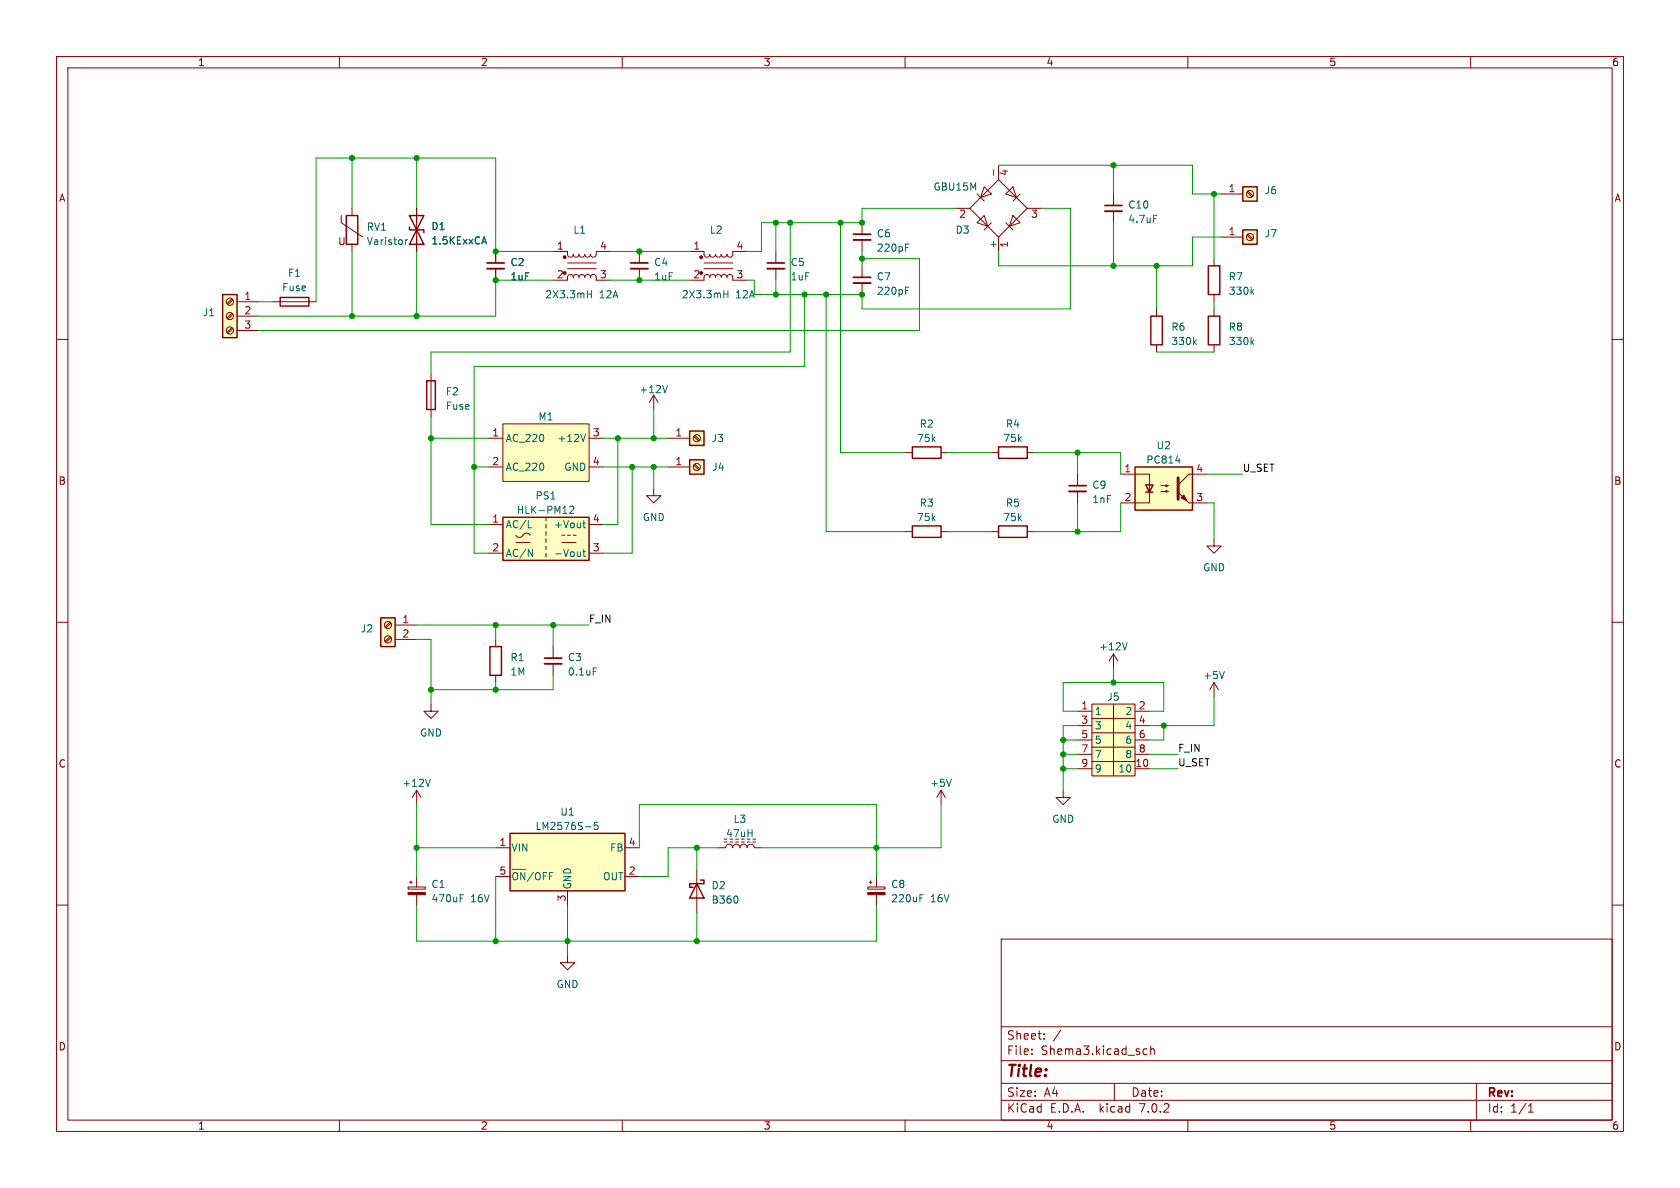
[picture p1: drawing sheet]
<svg xmlns="http://www.w3.org/2000/svg" width="297mm" height="210mm" viewBox="0 0 297 210" stroke-linecap="round" stroke-linejoin="round" font-family="sans-serif">
<g fill="none" stroke="#840000" stroke-width=".18">
<path d="M10 10h277v190h-277zM12 12h273v186h-273zM60 10v2M110 10v2M160 10v2M210 10v2M260 10v2M60.3 38.1v1.3l3.8 2.5M62.2 36.8v1.3M73.7 36.8v7.7M152.4 39.4v2M168.9 36.8h2.5"/>
<path d="M171.4 36.8l5.1-5 5.1 5-5.1 5.1zM172.7 39.4l1.3-1.3 .6 1.9zM172.7 34.3l1.3 1.3M174 33l1.3 1.3-1.9 .6zM175.3 39.4l-1.3 1.2M176.5 29.2v2.6M177.8 34.3l1.3-1.3 .6 1.9zM177.8 39.4l1.3 1.2M179.1 38.1l1.2 1.3-1.9 .6zM180.3 34.3l-1.2 1.3M181.6 36.8h2.5M196.8 34.3v2"/>
<path d="M196.8 37.3v2.1M215.9 34.3h3.8M220.4 34l.9 .8M220.6 33.8l.9 .8M10 60h2M41 57.9l-.9 .9M41 55.4l-.9 .8M41 52.8l-.9 .9M41.2 58.1l-.9 .8M41.2 55.5l-.9 .9M41.2 53l-.9 .8M41.9 53.3h3.8"/>
<path d="M41.9 55.9h3.8M41.9 58.4h3.8M48.3 53.3h7.6M62.2 43.2v1.3M87.6 44.5v2M87.6 47.5v2M97.8 44.5h2.5l.1 .7 .4 .3 .4-.2 .1-.3 .2 .3 .3 .2 .4-.2 .2-.3 .1 .3 .3 .2 .4-.1 .2-.4 .2 .4h.4l.3-.1 .1-.3 .2 .3 .4 .2 .4-.3v-.7h2.5M97.8 49.5h2.5l.1-.7 .5-.3 .3 .2 .1 .3 .2-.3 .3-.2 .4 .1 .2 .4 .1-.3 .2-.2 .5 .1 .2 .4 .2-.4 .4-.1 .3 .2 .1 .3 .1-.3 .5-.2 .4 .3v.7h2.5M100.3 46.5h5.1M100.3 47.5h5.1M113 44.5v2M113 47.5v2"/>
<path d="M121.9 44.5h2.6v.7l.5 .3 .3-.2 .2-.3 .1 .3 .3 .2 .4-.2 .2-.3 .1 .3 .3 .2 .4-.1 .2-.4 .2 .4h.5l.2-.1 .1-.3 .2 .3 .4 .2 .4-.3v-.7h2.6M121.9 49.5h2.6v-.7l.5-.3 .3 .2 .2 .3 .1-.3 .3-.2 .4 .1 .2 .4 .1-.3 .2-.2 .5 .1 .2 .4 .2-.4 .4-.1 .3 .2 .1 .3 .2-.3 .4-.2 .4 .3v.7h2.6M124.5 46.5h5M124.5 47.5h5M137.2 44.5v2M137.2 47.5v2M152.4 42.4v2.1M152.4 47v2M152.4 50v2.1M176.5 41.9v2.6M204.5 54.6v1.3M214.6 45.7v1.3"/>
<path d="M214.6 52.1v1.2M214.6 54.6v1.3M215.9 41.9h3.8M220.4 41.6l.9 .8M220.6 41.4l.9 .8M285 60h2M76.2 66v7.7M86.4 77.5h2.5M88.9 74.9h15.2v10.2h-15.2zM104.1 77.5h2.6M115.6 69.9l-.8 1.2M115.6 69.9v2.5"/>
<path d="M115.6 69.9l.7 1.2M118.1 77.5h3.8M122.7 77.1l.8 .9M122.8 77l.9 .8M204.5 61v1.2M214.6 61v1.2M86.4 92.7h2.5M86.4 97.8h2.5M86.4 82.6h2.5M91.2 94.6a.78 .78 0 0 0 .8 .4 .78 .78 0 0 0 .6-.6 .73 .73 0 0 1 1.1 .2M91.2 95.9h2.5M96.5 91.4v.7"/>
<path d="M96.5 92.7v.6M96.5 94v.6M96.5 95.3v.6M96.5 96.5v.7M96.5 97.8v.6M99.3 95.9h2.6M99.3 94.6h.5M100.3 94.6h.5M101.3 94.6h.6M104.1 92.7h2.6M104.1 97.8h2.6M104.1 82.6h2.6"/>
<path d="M115.6 86.4v1.2h1.2l-1.2 1.3-1.3-1.3h1.3M118.1 82.6h3.8M122.7 82.2l.8 .9M122.8 82l.9 .9M160 80h1.3M160 94h1.3M166.4 80h1.2M166.4 94h1.2M175.3 80h1.2M175.3 94h1.2M181.6 80h1.3M181.6 94h1.3"/>
<path d="M190.5 83.8v2.1M190.5 86.9v2M198.1 83.8h5.1v5.1h-5.1M205.2 86.9h1.3l-.4 .1v-.3l.4 .2M205.2 85.9h1.3l-.4 .1v-.3l.4 .2M210.2 88.9h3.2M213.4 83.8h-3.2l-1.9 1.9M214.6 95.3v1.2h1.3l-1.3 1.3-1.2-1.3h1.2M10 110h2M68.9 112.5l-.8 .9M68.9 110l-.8 .8M69.1 112.7l-.9 .8"/>
<path d="M69.1 110.2l-.9 .8M69.8 110.5h3.9M69.8 113h3.9M87.6 113v1.3M87.6 119.4v1.3M97.8 114.3v2M97.8 117.3v2.1M196.8 115.6v2.5M196.8 115.6l-.7 1.2M196.8 115.6l.8 1.2M285 110h2M73.7 139.7v2.5"/>
<path d="M73.7 139.7l-.8 1.3M73.7 139.7l.7 1.3M76.2 124.5v1.2h1.3l-1.3 1.3-1.3-1.3h1.3M166.4 139.7l-.8 1.3M166.4 139.7v2.5M166.4 139.7l.7 1.3M188 139.7v1.3h1.2l-1.2 1.2-1.3-1.2h1.3M190.5 125.7h2.5M190.5 135.9h2.5M190.5 128.3h2.5M190.5 130.8h2.5M190.5 133.4h2.5"/>
<path d="M193 124.5h7.7v12.7h-7.7zM193 134.6h7.7M193 132.1h7.7M193 129.5h7.7M193 127h7.7M196.8 124.5v12.7M200.7 125.7h2.5M200.7 135.9h2.5M200.7 128.3h2.5M200.7 130.8h2.5M200.7 133.4h2.5M214.6 120.7v2.5"/>
<path d="M214.6 120.7l-.7 1.2M214.6 120.7l.8 1.2M10 160h2M72.1 156.8h3.1v.4h-3.1zM72.4 156h.5M72.6 155.7v.5M73.7 154.9v1.9M73.7 158.2v1.8M87.6 149.9h2.6M87.6 154.9h2.6M100.3 157.5v2.5M110.5 149.9h2.5"/>
<path d="M110.5 154.9h2.5M123.2 153.7v7.6M127 149.9h1.3a.64 .64 0 0 1 .6-.7 .64 .64 0 0 1 .6 .7 .64 .64 0 0 1 .7-.7 .64 .64 0 0 1 .6 .7 .64 .64 0 0 1 .6-.7 .64 .64 0 0 1 .7 .7 .64 .64 0 0 1 .6-.7 .64 .64 0 0 1 .6 .7h1.3M128 148.8h.5M129 148.8h.5M130 148.8h.6M131.1 148.8h.5M132.1 148.8h.5M133.1 148.8h.5M133.1 148.3h.5M153.4 156.8h3.1v.4h-3.1zM153.7 156h.5"/>
<path d="M153.9 155.7v.5M154.9 154.9v1.9M154.9 158.2v1.8M285 160h2M100.3 168.9v1.3h1.3l-1.3 1.3-1.2-1.3h1.2M177 166h108v32h-108zM60 198v2M110 198v2M160 198v2M177 194.5h108M177 191.5h108M177 187.5h108"/>
<path d="M177 181.5h108M182.4 186.3v.1M182.4 185.5v.1M184.6 183.6v.1M184.6 182.8v.1M197 191.5v3M202.2 186.3h.6M202.2 185.5h.6M203.4 185.5l.2-.1 .4 .1 .1 .9M203.4 184.9v1.5M210 198v2M260 198v2"/>
<path d="M261 191.5v6.5M270.2 196.6h.9M270.2 195.5l.4-.4v1.5"/>
<circle cx="221" cy="34.3" r=".63"/>
<circle cx="40.6" cy="53.3" r=".63"/>
<circle cx="40.6" cy="58.4" r=".63"/>
<circle cx="40.6" cy="55.9" r=".63"/>
<circle cx="221" cy="41.9" r=".63"/>
<circle cx="123.2" cy="77.5" r=".63"/>
<circle cx="123.2" cy="82.5" r=".63"/>
<circle cx="68.6" cy="113" r=".63"/>
<circle cx="68.6" cy="110.5" r=".63"/>
</g>
<g fill="#ffffc2" stroke="#ffffc2" stroke-width=".18">
<path d="M200.7 82.6h10.1v7.6h-10.1z"/>
<path d="M193 124.5h7.7v12.7h-7.7z"/>
<path d="M39.4 52.1h2.5v7.6h-2.5z"/>
<path d="M88.9 91.4h15.2v7.7h-15.2z"/>
<path d="M219.7 33h2.5v2.6h-2.5z"/>
<path d="M121.9 76.2h2.6v2.5h-2.6z"/>
<path d="M219.7 40.6h2.5v2.6h-2.5z"/>
<path d="M121.9 81.3h2.6v2.5h-2.6z"/>
<path d="M88.9 74.9h15.2v10.2h-15.2z"/>
<path d="M67.3 109.2h2.5v5.1h-2.5z"/>
<path d="M90.2 147.3h20.3v10.2h-20.3z"/>
</g>
<g fill="none" stroke="#840000" stroke-width=".25">
<path d="M61.2 38.1h2v5.1h-2zM72.4 38.1h2.5l-1.2 2.5zM219.7 33h2.5v2.6h-2.5zM39.4 52.1h2.5v7.6h-2.5zM49.5 52.6h5.1v1.5h-5.1zM72.4 40.1v.5h2.5v.5M73.7 40.6l1.2 2.6h-2.5zM203.5 55.9h2v5.1h-2zM213.6 55.9h2v5.1h-2zM213.6 47h2v5.1h-2zM219.7 40.6h2.5v2.6h-2.5zM75.4 67.3h1.6v5.1h-1.6z"/>
<path d="M121.9 76.2h2.6v2.5h-2.6zM161.3 79h5.1v2h-5.1zM176.5 79h5.1v2h-5.1zM88.9 91.4h15.2v7.7h-15.2zM121.9 81.3h2.6v2.5h-2.6zM161.3 93h5.1v2h-5.1zM176.5 93h5.1v2h-5.1zM200.7 82.6h10.1v7.6h-10.1zM202.6 85.7h1.2l-.6 1.3zM202.6 87h1.2M67.3 109.2h2.5v5.1h-2.5zM86.6 114.3h2v5.1h-2z"/>
<path d="M90.2 147.3h20.3v10.2h-20.3zM123.2 156.2l1.3 2.6h-2.6zM123.8 155.6h.7v.6h-2.6v.6h.7"/>
</g>
<g fill="#840000" stroke="#840000" stroke-width=".18">
<path d="M208.3 87l1.9 1.9z"/>
<path d="M209.3 87.5l.5 1-1-.5z"/>
<path d="M153.4 157.8h3.1v.4h-3.1z"/>
<path d="M72.1 157.8h3.1v.4h-3.1z"/>
<circle cx="124" cy="48.3" r=".25"/>
<circle cx="124" cy="45.5" r=".25"/>
<circle cx="99.8" cy="48.3" r=".25"/>
<circle cx="99.8" cy="45.5" r=".25"/>
</g>
<path d="M208.3 84.5v3.8" fill="none" stroke="#840000" stroke-width=".51"/>
<g fill="none" stroke="#006464" stroke-width=".18">
<path d="M175.6 30v1M203.9 38.1h.6M71.7 42.4v.8M72 42.4l-.3 .2M85.3 42.8h.6M85.6 41.9l.4 1.2M103.8 52h.8M104.6 51.4v1.3M128 52h.7M128.7 51.4v1.3M160.1 43.1h.6M160.1 50.8h.6"/>
<path d="M221.3 51.5l.4 .5M221.7 51.2l-.5 .5M103.5 76.8l-.4 1.3M118 68.2l-.4 1.2M211.1 60.4l.4 .5M211.5 60.1l-.5 .4M221.3 60.4l.4 .5M221.7 60.1l-.5 .4M93.4 93.3h.6M93.4 97.1l.7 1.3v-1.3M100.7 89.6l.5-.1 .2 .4-.7 .9h.7M103 97.5h.5"/>
<path d="M103 92.5h.5M103.2 92v1.1l.3 .2M103.2 97.1v1.1l.3 .2M207.9 81.4h.7M104.9 118.1h.6M199.3 113.6l-.5 1.3M216.4 118.7l-.4 1.3M76.1 137.7l-.4 1.3M168.2 137.7l-.4 1.3M81.4 158.2h.6M90.6 153.7h2.4M90.7 154.7a.42 .42 0 0 1 .4-.5 .42 .42 0 0 1 .4 .5"/>
<path d="M92.8 154.3v1.2l-.7-1.2v1.2M94.3 154.2l-1.1 1.6M94.7 154.7a.42 .42 0 0 1 .4-.5 .42 .42 0 0 1 .4 .5M96.7 154.3h-.7v1.2M97.7 154.3h-.6v1.2M103.5 146.2h1M105.7 145.4h-.6l-.1 .6 .2-.1h.4l.1 .2v.4l-.2 .1-.5-.1M130.4 158.6v.8M162.6 158.2h.6"/>
</g>
<path d="M195.3 37.3h3.1M86.1 47.5h3.1M111.5 47.5h3.1M135.6 47.5h3.1M150.9 42.4h3M150.9 50h3M189 86.9h3M96.3 117.3h3" fill="none" stroke="#840000" stroke-width=".33"/>
<path d="M195.3 36.3h3.1M86.1 46.5h3.1M111.5 46.5h3.1M135.6 46.5h3.1M150.9 41.4h3M150.9 49h3M189 85.9h3M96.3 116.3h3" fill="none" stroke="#840000" stroke-width=".3"/>
<g fill="none" stroke="#009600" stroke-width=".18">
<path d="M62.2 27.9v8.9M73.7 27.9v8.9M137.2 39.4v5.1M139.7 39.4v22.8h-63.5v3.8M148.6 39.4v40.6h11.4M168.9 36.8h-16.5v2.6h-17.8v5.1h-2.5M176.5 29.2h34.3v5.1h5.1M184.1 36.8h5.1v17.8h-36.8v-2.5h-19.1v-2.6h-1.2M196.8 29.2v5.1M196.8 39.4v7.6M214.6 34.3v11.4M45.7 53.3h2.6"/>
<path d="M62.2 44.5v11.4M73.7 44.5v11.4M97.8 49.5h-10.2v6.4h-41.9M97.8 44.5h-10.2v-16.6h-31.7v25.4M107.9 49.5h14M107.9 44.5h14M137.2 49.5v2.6M142.2 52.1v12.7h-58.4v33h2.6M146 52.1v41.9h14M152.4 45.7h10.2v12.7h-116.9M152.4 44.5v2.5M204.5 47v7.6"/>
<path d="M214.6 53.3v1.3M215.9 41.9h-5.1v5.1h-34.3v-2.5M76.2 73.7v19h10.2M76.2 77.5h10.2M106.7 77.5h11.4M109.2 77.5v15.2h-2.5M115.6 72.4v5.1M204.5 62.2h10.1M83.8 82.6h2.6M106.7 82.6h11.4M111.8 82.6v15.2h-5.1M115.6 82.6v3.8"/>
<path d="M167.6 80h7.7M167.6 94h7.7M182.9 80h15.2v3.8M190.5 80v3.8M190.5 88.9v5.1M198.1 88.9v5.1h-15.2M213.4 88.9h1.2v6.4M213.4 83.8h6.3M73.7 113h2.5v11.5M73.7 110.5h30.4M87.6 110.5v2.5M97.8 119.4v2.5h-21.6"/>
<path d="M97.8 110.5v3.8M196.8 118.1v2.6M87.6 120.7v1.2M188 135.9h2.5M188 133.4h2.5M188 130.8h2.5M190.5 125.7h-2.5v-5h17.7v5h-2.5M190.5 128.3h-2.5v11.4M203.2 135.9h5.1M203.2 133.4h5.1M205.7 128.3v2.5h-2.5M214.6 123.2v5.1h-11.4"/>
<path d="M73.7 142.2v12.7M73.7 149.9h13.9M87.6 154.9v11.5M113 149.9v-7.7h41.9v12.7M123.2 149.9v3.8M127 149.9h-8.9v5h-5.1M166.4 142.2v7.7h-31.8M73.7 160v6.4h81.2v-6.4M100.3 160v8.9M123.2 161.3v5.1"/>
</g>
<g fill="#009600" stroke="#009600" stroke-width=".18">
<circle cx="73.7" cy="27.9" r=".46"/>
<circle cx="87.6" cy="49.5" r=".46"/>
<circle cx="87.6" cy="44.5" r=".46"/>
<circle cx="73.7" cy="55.9" r=".46"/>
<circle cx="62.2" cy="55.9" r=".46"/>
<circle cx="62.2" cy="27.9" r=".46"/>
<circle cx="115.6" cy="77.5" r=".46"/>
<circle cx="83.8" cy="82.6" r=".46"/>
<circle cx="113" cy="49.5" r=".46"/>
<circle cx="113" cy="44.5" r=".46"/>
<circle cx="196.8" cy="47" r=".46"/>
<circle cx="196.8" cy="29.2" r=".46"/>
<circle cx="204.5" cy="47" r=".46"/>
<circle cx="190.5" cy="80" r=".46"/>
<circle cx="214.6" cy="34.3" r=".46"/>
<circle cx="76.2" cy="77.5" r=".46"/>
<circle cx="76.2" cy="121.9" r=".46"/>
<circle cx="87.6" cy="121.9" r=".46"/>
<circle cx="87.6" cy="110.5" r=".46"/>
<circle cx="97.8" cy="110.5" r=".46"/>
<circle cx="115.6" cy="82.6" r=".46"/>
<circle cx="111.8" cy="82.6" r=".46"/>
<circle cx="109.2" cy="77.5" r=".46"/>
<circle cx="142.2" cy="52.1" r=".46"/>
<circle cx="146" cy="52.1" r=".46"/>
<circle cx="152.4" cy="39.4" r=".46"/>
<circle cx="148.6" cy="39.4" r=".46"/>
<circle cx="152.4" cy="45.7" r=".46"/>
<circle cx="137.2" cy="39.4" r=".46"/>
<circle cx="139.7" cy="39.4" r=".46"/>
<circle cx="137.2" cy="52.1" r=".46"/>
<circle cx="152.4" cy="52.1" r=".46"/>
<circle cx="73.7" cy="149.9" r=".46"/>
<circle cx="123.2" cy="149.9" r=".46"/>
<circle cx="123.2" cy="166.4" r=".46"/>
<circle cx="87.6" cy="166.4" r=".46"/>
<circle cx="100.3" cy="166.4" r=".46"/>
<circle cx="190.5" cy="94" r=".46"/>
<circle cx="196.8" cy="120.7" r=".46"/>
<circle cx="188" cy="133.4" r=".46"/>
<circle cx="188" cy="135.9" r=".46"/>
<circle cx="188" cy="130.8" r=".46"/>
<circle cx="205.7" cy="128.3" r=".46"/>
<circle cx="154.9" cy="149.9" r=".46"/>
</g>
<text font-size="2.8" fill="#840000" x="178" y="190.8">Title:</text>
<g font-size="2.1" fill="#840000">
<text x="178" y="183.9">Sheet:</text>
<text x="186.2" y="183.9">/</text>
<text x="178" y="186.6">File:</text>
<text x="184" y="186.6">Shema3.kicad_sch</text>
<text x="178" y="196.8">KiCad</text>
<text x="178" y="194">Size:</text>
<text x="184.6" y="194">A4</text>
<text x="185.7" y="196.8">E.D.A.</text>
<text x="194.4" y="196.8">kicad</text>
<text x="200" y="194">Date:</text>
<text x="201.5" y="196.8">7.0.2</text>
<text x="263" y="194.2">Rev:</text>
<text x="263" y="196.8">Id:</text>
<text x="267" y="196.8">1/1</text>
</g>
<g font-size="1.8" fill="#840000">
<text x="35" y="11.8">1</text>
<text x="85" y="11.8">2</text>
<text x="135" y="11.8">3</text>
<text x="185" y="11.8">4</text>
<text x="235" y="11.8">5</text>
<text x="285" y="11.8">6</text>
<text x="10.4" y="35.8">A</text>
<text x="285.4" y="35.8">A</text>
<text x="59.7" y="43.5">U</text>
<text x="10.3" y="85.8">B</text>
<text x="285.3" y="85.8">B</text>
<text x="10.3" y="135.8">C</text>
<text x="285.3" y="135.8">C</text>
<text x="10.3" y="185.8">D</text>
<text x="285.3" y="185.8">D</text>
<text x="35" y="199.8">1</text>
<text x="85" y="199.8">2</text>
<text x="135" y="199.8">3</text>
<text x="185" y="199.8">4</text>
<text x="235" y="199.8">5</text>
<text x="285" y="199.8">6</text>
</g>
<g font-size="1.8" fill="#006464">
<text x="165" y="33.8">GBU15M</text>
<text x="223.5" y="34.5">J6</text>
<text x="64.8" y="40.9">RV1</text>
<text x="76.2" y="40.8">D1</text>
<text x="101.3" y="41.5">L1</text>
<text x="125.4" y="41.5">L2</text>
<text x="168.9" y="41.5">D3</text>
<text x="199.4" y="37">C10</text>
<text x="199.4" y="39.6">4.7uF</text>
<text x="64.8" y="43.5">Varistor</text>
<text x="76.2" y="43.4">1.5KExxCA</text>
<text x="90.2" y="47.2">C2</text>
<text x="115.6" y="47.2">C4</text>
<text x="139.7" y="47.2">C5</text>
<text x="154.9" y="42.1">C6</text>
<text x="154.9" y="44.6">220pF</text>
<text x="176.3" y="44" transform="rotate(-90 176.3 44)">+</text>
<text x="223.5" y="42.1">J7</text>
<text x="49.8" y="51.6">Fuse</text>
<text x="50.9" y="49.1">F1</text>
<text x="90.2" y="49.7">1uF</text>
<text x="96.3" y="52.9">2X3.3mH</text>
<text x="105.9" y="52.9">12A</text>
<text x="115.6" y="49.7">1uF</text>
<text x="120.5" y="52.9">2X3.3mH</text>
<text x="130" y="52.9">12A</text>
<text x="139.7" y="49.7">1uF</text>
<text x="154.9" y="49.7">C7</text>
<text x="154.9" y="52.3">220pF</text>
<text x="217.2" y="49.7">R7</text>
<text x="217.2" y="52.3">330k</text>
<text x="35.8" y="56.1">J1</text>
<text x="207" y="58.6">R6</text>
<text x="217.2" y="58.6">R8</text>
<text x="207" y="61.2">330k</text>
<text x="217.2" y="61.2">330k</text>
<text x="78.7" y="70">F2</text>
<text x="113" y="69.7">+12V</text>
<text x="78.7" y="72.6">Fuse</text>
<text x="95.1" y="74.5">M1</text>
<text x="162.5" y="75.8">R2</text>
<text x="177.8" y="75.8">R4</text>
<text x="89.4" y="78.3">AC_220</text>
<text x="89.4" y="83.4">AC_220</text>
<text x="98.4" y="78.3">+12V</text>
<text x="99.6" y="83.4">GND</text>
<text x="125.7" y="78.3">J3</text>
<text x="125.8" y="83.4">J4</text>
<text x="162" y="78.3">75k</text>
<text x="177.3" y="78.3">75k</text>
<text x="202.6" y="82.1">PC814</text>
<text x="204.4" y="79.6">U2</text>
<text x="94.6" y="88.5">PS1</text>
<text x="162.5" y="89.7">R3</text>
<text x="177.8" y="89.7">R5</text>
<text x="193" y="86.6">C9</text>
<text x="193" y="89.1">1nF</text>
<text x="89.4" y="93.5">AC/L</text>
<text x="91.3" y="91">HLK-PM12</text>
<text x="97.8" y="93.5">+Vout</text>
<text x="113.6" y="92.3">GND</text>
<text x="162" y="92.3">75k</text>
<text x="177.3" y="92.3">75k</text>
<text x="89.4" y="98.6">AC/N</text>
<text x="97.8" y="98.6">-Vout</text>
<text x="212.6" y="101.2">GND</text>
<text x="63.7" y="112">J2</text>
<text x="90.2" y="117">R1</text>
<text x="90.2" y="119.6">1M</text>
<text x="100.3" y="117">C3</text>
<text x="100.3" y="119.6">0.1uF</text>
<text x="194.2" y="115.1">+12V</text>
<text x="195.7" y="124">J5</text>
<text x="212.6" y="120.2">+5V</text>
<text x="74.2" y="130.4">GND</text>
<text x="193.5" y="126.6">1</text>
<text x="193.5" y="129.1">3</text>
<text x="193.5" y="131.6">5</text>
<text x="198.8" y="126.6">2</text>
<text x="198.8" y="129.1">4</text>
<text x="198.8" y="131.6">6</text>
<text x="193.5" y="134.2">7</text>
<text x="193.5" y="136.7">9</text>
<text x="197.6" y="136.7">10</text>
<text x="198.8" y="134.2">8</text>
<text x="71.1" y="139.3">+12V</text>
<text x="164.4" y="139.3">+5V</text>
<text x="94.6" y="146.9">LM2576S-5</text>
<text x="99" y="144.3">U1</text>
<text x="128.3" y="148.1">47uH</text>
<text x="129.6" y="145.6">L3</text>
<text x="186" y="145.6">GND</text>
<text x="90.4" y="150.7">VIN</text>
<text x="106.5" y="155.8">OUT</text>
<text x="107.8" y="150.7">FB</text>
<text x="76.2" y="157.1">C1</text>
<text x="76.2" y="159.7">470uF</text>
<text x="83.2" y="159.7">16V</text>
<text x="90.4" y="156.4">~{ON}/OFF</text>
<text x="101.2" y="157.2" transform="rotate(-90 101.2 157.2)">GND</text>
<text x="125.7" y="157.4">D2</text>
<text x="125.7" y="159.9">B360</text>
<text x="157.5" y="157.1">C8</text>
<text x="157.5" y="159.7">220uF</text>
<text x="164.4" y="159.7">16V</text>
<text x="98.3" y="174.8">GND</text>
</g>
<g font-size="1.8" fill="#a90000">
<text x="178.4" y="31.1" transform="rotate(-90 178.4 31.1)">4</text>
<text x="217.1" y="34">1</text>
<text x="169.5" y="38.7">2</text>
<text x="182.2" y="38.7">3</text>
<text x="217.1" y="41.7">1</text>
<text x="98.4" y="44.2">1</text>
<text x="106" y="44.2">4</text>
<text x="122.5" y="44.2">1</text>
<text x="130.1" y="44.2">4</text>
<text x="178.4" y="43.8" transform="rotate(-90 178.4 43.8)">1</text>
<text x="43.1" y="53.1">1</text>
<text x="98.4" y="49.3">2</text>
<text x="106" y="49.3">3</text>
<text x="122.5" y="49.3">2</text>
<text x="130.1" y="49.3">3</text>
<text x="43.1" y="55.6">2</text>
<text x="43.1" y="58.2">3</text>
<text x="87" y="77.2">1</text>
<text x="104.7" y="77.2">3</text>
<text x="119.3" y="77.2">1</text>
<text x="87" y="82.3">2</text>
<text x="104.7" y="82.3">4</text>
<text x="119.3" y="82.3">1</text>
<text x="198.7" y="83.6">1</text>
<text x="211.4" y="83.6">4</text>
<text x="198.7" y="88.6">2</text>
<text x="211.4" y="88.6">3</text>
<text x="87" y="92.5">1</text>
<text x="104.7" y="92.5">4</text>
<text x="87" y="97.5">2</text>
<text x="104.7" y="97.5">3</text>
<text x="71.1" y="110.2">1</text>
<text x="71.1" y="112.8">2</text>
<text x="191.1" y="125.5">1</text>
<text x="201.3" y="125.5">2</text>
<text x="191.1" y="128">3</text>
<text x="191.1" y="130.6">5</text>
<text x="201.3" y="128">4</text>
<text x="201.3" y="130.6">6</text>
<text x="191.1" y="133.1">7</text>
<text x="191.1" y="135.6">9</text>
<text x="200.7" y="135.6">10</text>
<text x="201.3" y="133.1">8</text>
<text x="88.2" y="149.6">1</text>
<text x="111.1" y="149.6">4</text>
<text x="88.2" y="154.7">5</text>
<text x="111.1" y="154.7">2</text>
<text x="100.1" y="159.4" transform="rotate(-90 100.1 159.4)">3</text>
</g>
<g font-size="1.8" fill="#0f0f0f">
<text x="219.7" y="83.5">U_SET</text>
<text x="104.1" y="110.1">F_IN</text>
<text x="208.3" y="135.5">U_SET</text>
<text x="208.3" y="133">F_IN</text>
</g>
</svg>
